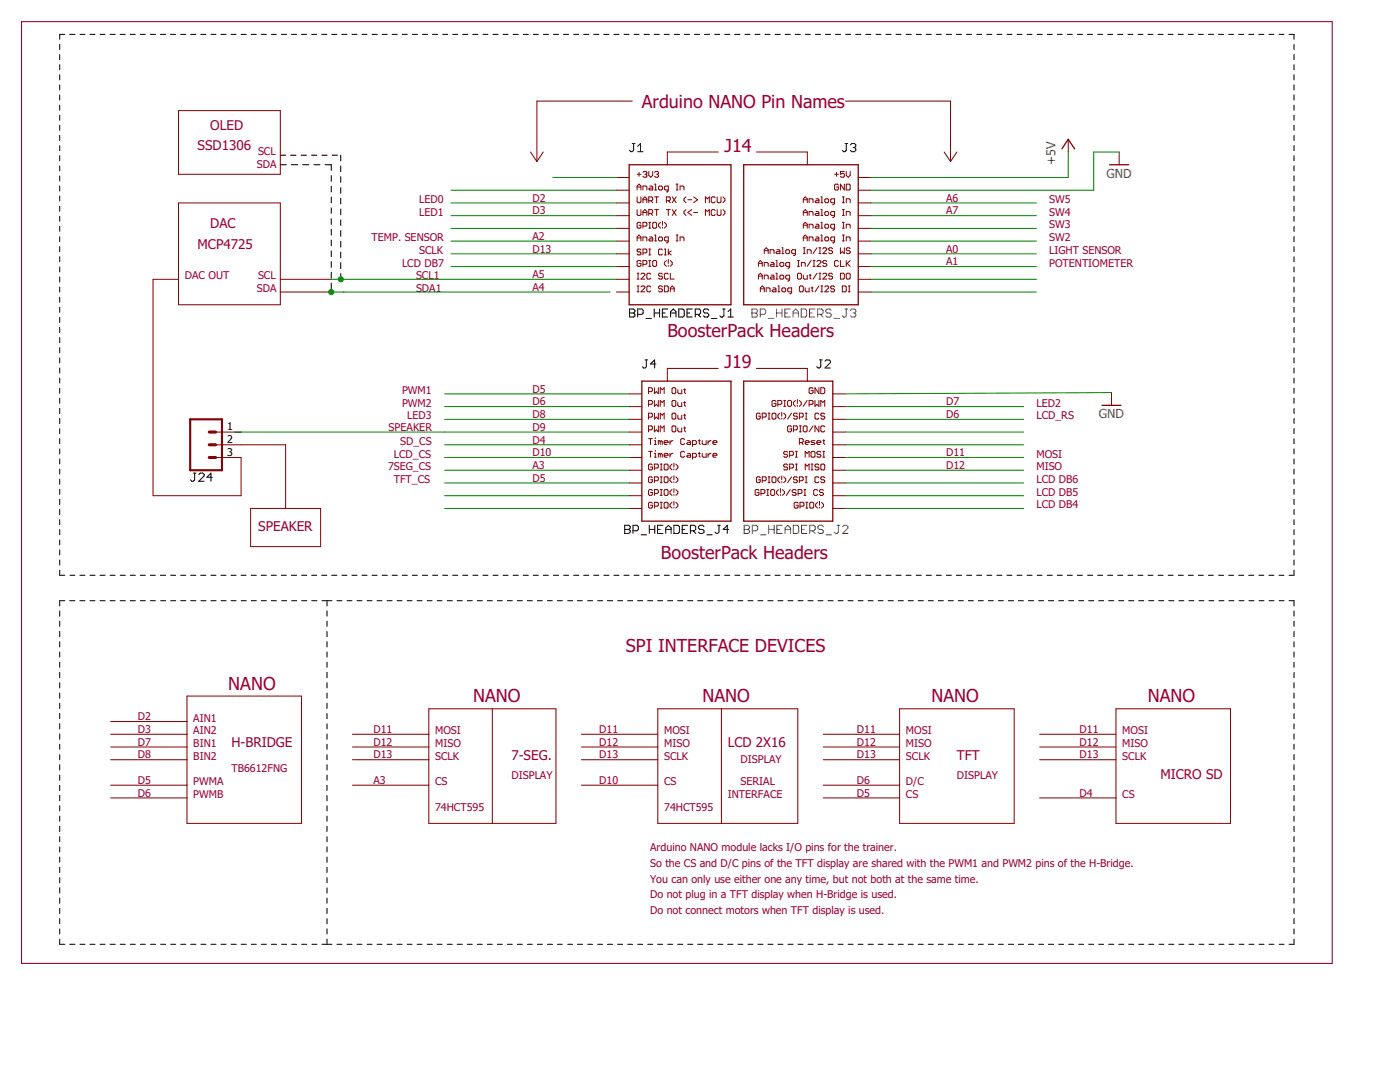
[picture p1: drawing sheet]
<svg xmlns="http://www.w3.org/2000/svg" width="279mm" height="216mm" viewBox="0 0 279 216" stroke-linecap="round" stroke-linejoin="round" font-family="sans-serif">
<path d="M4.3 4.3h261.6v187.9h-261.6z" fill="none" stroke="#903" stroke-width=".21"/>
<g fill="none" stroke="#505050" stroke-width=".2">
<path d="M150.1 61.7h.8l.3 .2v.3l-.3 .3 .3 .2v.3l-.3 .3h-.8zM150.1 62.5h.8M151.7 62.7h.8l.3-.2v-.6l-.3-.2h-.8v1.6M153.4 63.5h1M155 62.5h1.1M155 61.7v1.6M156.1 61.7v1.6M156.6 62.5h.6M157.7 61.7h-1.1v1.6h1.1M158.3 62.5h1M158.3 63.3v-1.1l.5-.5 .5 .5v1.1M159.9 61.7h.8l.3 .2v1.1l-.3 .3h-.8z"/>
<path d="M161.5 62.5h.6M162.6 61.7h-1.1v1.6h1.1M163.2 62.7h.8l.3-.2v-.6l-.3-.2h-.8v1.6M163.7 62.7l.6 .6M165.9 61.9l-.3-.2h-.5l-.3 .2v.3l.3 .3h.5l.3 .2v.3l-.3 .3h-.5l-.3-.3M166.5 63.5h1M168.6 61.7h.6M168.9 61.7v1.3l-.3 .3h-.2l-.3-.3M169.7 61.9l.3-.2h.5l.3 .2v.3l-.3 .3M170.3 62.5h.2M170.5 62.5l.3 .2v.3l-.3 .3h-.5l-.3-.3M148.5 104.8h.8l.3 .3v.3l-.3 .2 .3 .3v.3l-.3 .2h-.8z"/>
<path d="M148.5 105.6h.8M150.1 105.9h.8l.3-.3v-.5l-.3-.3h-.8v1.6M151.8 106.7h1.1M153.4 105.6h1.1M153.4 104.8v1.6M154.5 104.8v1.6M155 105.6h.6M156.1 104.8h-1.1v1.6h1.1M156.7 105.6h1.1M156.7 106.4v-1l.5-.6 .6 .6v1M158.3 104.8h.8l.3 .3v1.1l-.3 .2h-.8zM160 105.6h.5"/>
<path d="M161 104.8h-1v1.6h1M161.6 105.9h.8l.3-.3v-.5l-.3-.3h-.8v1.6M162.1 105.9l.6 .5M164.3 105.1l-.3-.3h-.5l-.3 .3v.3l.3 .2h.5l.3 .3v.3l-.3 .2h-.5l-.3-.2M164.9 106.7h1M167 104.8h.6M167.3 104.8v1.4l-.3 .2h-.2l-.3-.2M168.1 105.1l.3-.3h.6l.2 .3v.3l-1.1 1h1.1"/>
</g>
<g fill="none" stroke="#000" stroke-width=".2">
<path d="M11.9 8.9v1M11.9 10.9v1M11.9 12.9v1M11.9 14.9v1M11.9 16.9v1M11.9 18.9v1.1M12.9 6.9h-1v1M13.9 6.9h1M15.9 6.9h1.1M17.9 6.9h1.1M20 6.9h1M22 6.9h1"/>
<path d="M24 6.9h1M26 6.9h1M28 6.9h1M30 6.9h1M32 6.9h1M34 6.9h1.1M36 6.9h1.1M38.1 6.9h1M40.1 6.9h1M42.1 6.9h1M44.1 6.9h1M46.1 6.9h1"/>
<path d="M48.1 6.9h1M50.1 6.9h1M52.1 6.9h1M54.1 6.9h1.1M56.2 6.9h1M58.2 6.9h1M60.2 6.9h1M62.2 6.9h1M64.2 6.9h1M66.2 6.9h1M68.2 6.9h1M70.2 6.9h1"/>
<path d="M72.2 6.9h1.1M74.3 6.9h1M76.3 6.9h1M78.3 6.9h1M80.3 6.9h1M82.3 6.9h1M84.3 6.9h1M86.3 6.9h1M88.3 6.9h1M90.3 6.9h1.1M92.4 6.9h1M94.4 6.9h1"/>
<path d="M96.4 6.9h1M98.4 6.9h1M100.4 6.9h1M102.4 6.9h1M104.4 6.9h1M106.4 6.9h1M108.4 6.9h1.1M110.4 6.9h1.1M112.5 6.9h1M114.5 6.9h1M116.5 6.9h1M118.5 6.9h1"/>
<path d="M120.5 6.9h1M122.5 6.9h1M124.5 6.9h1M126.5 6.9h1.1M128.5 6.9h1.1M130.6 6.9h1M132.6 6.9h1M134.6 6.9h1M136.6 6.9h1M138.6 6.9h1M140.6 6.9h1M142.6 6.9h1"/>
<path d="M144.6 6.9h1M146.6 6.9h1.1M148.7 6.9h1M150.7 6.9h1M152.7 6.9h1M154.7 6.9h1M156.7 6.9h1M158.7 6.9h1M160.7 6.9h1M162.7 6.9h1M164.7 6.9h1.1M166.8 6.9h1"/>
<path d="M168.8 6.9h1M170.8 6.9h1M172.8 6.9h1M174.8 6.9h1M176.8 6.9h1M178.8 6.9h1M180.8 6.9h1M182.8 6.9h1.1M184.8 6.9h1.1M186.9 6.9h1M188.9 6.9h1M190.9 6.9h1"/>
<path d="M192.9 6.9h1M194.9 6.9h1M196.9 6.9h1M198.9 6.9h1M201 6.9h1M203 6.9h1M205 6.9h1M207 6.9h1M209 6.9h1M211 6.9h1M213 6.9h1M215 6.9h1"/>
<path d="M217 6.9h1M219.1 6.9h.9M221.1 6.9h1M223.1 6.9h1M225.1 6.9h1M227.1 6.9h1M229.1 6.9h1M231.1 6.9h1M233.1 6.9h1M235.1 6.9h1M237.2 6.9h.9M239.2 6.9h1"/>
<path d="M241.2 6.9h1M243.2 6.9h1M245.2 6.9h1M247.2 6.9h1M249.2 6.9h1M251.2 6.9h1M253.2 6.9h1M255.2 6.9h1M257.3 6.9h1v1M258.3 8.9v1M258.3 10.9v1M258.3 12.9v1"/>
<path d="M258.3 14.9v1M258.3 16.9v1M258.3 18.9v1.1M11.9 21v1M11.9 23v1M11.9 25v1M11.9 27v1M11.9 29v1.1M11.9 31.1v1M11.9 33.1v1M11.9 35.1v1M11.9 37.1v1"/>
<path d="M11.9 39.1v1M55.9 31h1.1M55.9 32.9h1.3M58 31h1.1M58.2 32.9h1.2M60.1 31h1.1M60.4 32.9h1.2M62.1 31h1.1M62.6 32.9h1.3M64.2 31h1.1M64.9 32.9h1.2v1.1M66.1 35v1.2"/>
<path d="M66.1 37.2v1.1M66.1 39.3v1.2M66.3 31h1.1M68 31v1.1M68 33.1v1.2M68 35.3v1.1M68 37.4v1.2M68 39.6v1.1M126.2 28.6h.5M126.4 28.6v1.4l-.2 .3h-.3l-.3-.3M127.3 30.3h1.1M127.3 29.2l.5-.6v1.7"/>
<path d="M168.6 28.6h.6M168.9 28.6v1.4l-.3 .3h-.2l-.3-.3M169.7 28.9l.3-.3h.5l.3 .3v.3l-.3 .2M170.3 29.4h.2M170.5 29.4l.3 .3v.3l-.3 .3h-.5l-.3-.3M258.3 21v1M258.3 23v1M258.3 25v1M258.3 27v1M258.3 29v1.1M258.3 31.1v1M258.3 33.1v1"/>
<path d="M258.3 35.1v1M258.3 37.1v1M258.3 39.1v1M11.9 41.1v1.1M11.9 43.2v1M11.9 45.2v1M11.9 47.2v1M11.9 49.2v1M11.9 51.2v1M11.9 53.3v1M11.9 55.3v1M11.9 57.3v1"/>
<path d="M11.9 59.3v1M66.1 41.5v1.1M66.1 43.6v1.2M66.1 45.8v1.1M66.1 47.9v1.1M66.1 50.1v1.1M66.1 52.2v1.1M66.1 54.3v1.2M66.1 56.5v1.1M68 41.7v1.2M68 43.9v1.1M68 46v1.1"/>
<path d="M68 48.2v1.1M68 50.3v1.1M68 52.4v1.2M68 54.6v1.1M258.3 41.1v1.1M258.3 43.2v1M258.3 45.2v1M258.3 47.2v1M258.3 49.2v1M258.3 51.2v1M258.3 53.3v1M258.3 55.3v1"/>
<path d="M258.3 57.3v1M258.3 59.3v1M11.9 61.3v1M11.9 63.3v1M11.9 65.3v1.1M11.9 67.4v1M11.9 69.4v1M11.9 71.4v1M11.9 73.4v1M11.9 75.4v1.1M11.9 77.4v1.1M11.9 79.5v1"/>
<path d="M125.6 61.7h.8l.3 .2v.3l-.3 .3 .3 .2v.3l-.3 .3h-.8zM125.6 62.5h.8M127.3 62.7h.8l.3-.2v-.6l-.3-.2h-.8v1.6M128.7 71.8h.6M128.9 63.5h1.1M129 71.8v1.4l-.3 .2h-.2l-.3-.2M130.6 62.5h1M130.6 61.7v1.6M130.9 72.6h-1.1l.8-.8v1.6M131.6 61.7v1.6M132.2 62.5h.5M133.3 61.7h-1.1v1.6h1.1"/>
<path d="M133.8 62.5h1.1M133.8 63.3v-1.1l.6-.5 .5 .5v1.1M135.5 61.7h.8l.2 .2v1.1l-.2 .3h-.8zM137.1 62.5h.5M138.2 61.7h-1.1v1.6h1.1M138.7 62.7h.9l.2-.2v-.6l-.2-.2h-.9v1.6M139.3 62.7l.5 .6M141.5 61.9l-.3-.2h-.5l-.3 .2v.3l.3 .3h.5l.3 .2v.3l-.3 .3h-.5l-.3-.3M142 63.5h1.1M144.2 61.7h.5M144.5 61.7v1.3l-.3 .3h-.3l-.2-.3M145.3 63.3h1.1"/>
<path d="M145.3 62.2l.5-.5v1.6M163.6 71.8h.5M163.8 71.8v1.4l-.2 .2h-.3l-.3-.2M164.6 72.1l.3-.3h.6l.2 .3v.2l-1.1 1.1h1.1M258.3 61.3v1M258.3 63.3v1M258.3 65.3v1.1M258.3 67.4v1M258.3 69.4v1M258.3 71.4v1M258.3 73.4v1M258.3 75.4v1.1"/>
<path d="M258.3 77.4v1.1M258.3 79.5v1M11.9 81.5v1M11.9 83.5v1M11.9 85.5v1M11.9 87.5v1.1M11.9 89.6v1M11.9 91.6v1M11.9 93.6v1M11.9 95.6v1M11.9 97.6v1M11.9 99.6v1.1"/>
<path d="M38.6 94.4h.5M38.8 94.4v1.4l-.2 .2h-.3l-.3-.2M39.7 94.7l.2-.3h.6l.2 .3v.3l-1 1h1M42.4 95.2h-1.1l.8-.8v1.6M258.3 81.5v1M258.3 83.5v1M258.3 85.5v1M258.3 87.5v1.1M258.3 89.6v1M258.3 91.6v1M258.3 93.6v1M258.3 95.6v1"/>
<path d="M258.3 97.6v1M258.3 99.6v1.1M11.9 101.7v1M11.9 103.7v1M11.9 105.7v1M11.9 107.7v1M11.9 109.7v1M11.9 111.7v1.1M11.9 113.8v1h1M12.9 119.9h-1v1M13.9 114.8h1M13.9 119.9h1"/>
<path d="M15.9 114.8h1.1M15.9 119.9h1.1M17.9 114.8h1.1M17.9 119.9h1.1M20 114.8h1M20 119.9h1M22 114.8h1M22 119.9h1M24 114.8h1M24 119.9h1M26 114.8h1M26 119.9h1"/>
<path d="M28 114.8h1M28 119.9h1M30 114.8h1M30 119.9h1M32 114.8h1M32 119.9h1M34 114.8h1.1M34.1 119.9h1M36 114.8h1.1M36.1 119.9h1M38.1 114.8h1M38.1 119.9h1"/>
<path d="M40.1 114.8h1M40.1 119.9h1M42.1 114.8h1M42.1 119.9h1M44.1 114.8h1M44.1 119.9h1M46.1 114.8h1M46.1 119.9h1M48.1 114.8h1M48.1 119.9h1M50.1 114.8h1M50.1 119.9h1.1"/>
<path d="M52.1 114.8h1M52.2 119.9h1M54.1 114.8h1.1M54.2 119.9h1M56.2 114.8h1M56.2 119.9h1M58.2 114.8h1M58.2 119.9h1M60.2 114.8h1M60.2 119.9h1M62.2 114.8h1M62.2 119.9h1"/>
<path d="M64.2 114.8h1M64.2 119.9h2.1M65.3 119.9v1M66.2 114.8h1M67.2 119.9h1M68.2 114.8h1M69.3 119.9h1M70.2 114.8h1M71.2 119.9h1M72.2 114.8h1.1M73.3 119.9h1M74.3 114.8h1"/>
<path d="M75.2 119.9h1M76.3 114.8h1M77.3 119.9h1M78.3 114.8h1M79.2 119.9h1M80.3 114.8h1M81.3 119.9h1M82.3 114.8h1M83.2 119.9h1M84.3 114.8h1M85.3 119.9h1M86.3 114.8h1"/>
<path d="M87.2 119.9h1M88.3 114.8h1M89.3 119.9h1M90.3 114.8h1.1M91.2 119.9h1M92.4 114.8h1M93.3 119.9h1M94.4 114.8h1M95.2 119.9h1M96.4 114.8h1M97.3 119.9h1M98.4 114.8h1"/>
<path d="M99.3 119.9h.9M100.4 114.8h1M101.3 119.9h1M102.4 114.8h1M103.3 119.9h.9M104.4 114.8h1M105.3 119.9h1M106.4 114.8h1M107.3 119.9h.9M108.4 114.8h1.1M109.3 119.9h1M110.4 114.8h1.1"/>
<path d="M111.3 119.9h.9M112.5 114.8h1M113.3 119.9h1M114.5 114.8h1M115.3 119.9h.9M116.5 114.8h1M117.3 119.9h1M118.5 114.8h1M119.3 119.9h.9M120.5 114.8h1M121.2 119.9h1.1M122.5 114.8h1"/>
<path d="M123.3 119.9h.9M124.5 114.8h1M124.7 104.8h.8l.3 .3v.3l-.3 .2 .3 .3v.3l-.3 .2h-.8zM124.7 105.6h.8M125.2 119.9h1.1M126.3 105.9h.8l.3-.3v-.5l-.3-.3h-.8v1.6M126.5 114.8h1.1M127.3 119.9h.9M128 106.7h1M128.5 114.8h1.1M129.2 119.9h1.1M129.6 105.6h1.1"/>
<path d="M129.6 104.8v1.6M130.6 114.8h1M130.7 104.8v1.6M131.2 105.6h.6M131.3 119.9h.9M132.3 104.8h-1.1v1.6h1.1M132.6 114.8h1M132.9 105.6h1M132.9 106.4v-1l.5-.6 .5 .6v1M133.2 119.9h1.1M134.5 104.8h.8l.3 .3v1.1l-.3 .2h-.8zM134.6 114.8h1"/>
<path d="M135.3 119.9h.9M136.1 105.6h.6M136.6 114.8h1M137.2 104.8h-1.1v1.6h1.1M137.2 119.9h1.1M137.8 105.9h.8l.3-.3v-.5l-.3-.3h-.8v1.6M138.3 105.9l.6 .5M138.6 114.8h1M139.3 119.9h1M140.5 105.1l-.3-.3h-.5l-.3 .3v.3l.3 .2h.5l.3 .3v.3l-.3 .2h-.5l-.3-.2M140.6 114.8h1M141.1 106.7h1"/>
<path d="M141.2 119.9h1.1M142.6 114.8h1M143.2 104.8h.6M143.3 119.9h1M143.5 104.8v1.4l-.3 .2h-.2l-.3-.2M144.6 114.8h1M145.2 119.9h1.1M145.4 105.6h-1.1l.8-.8v1.6M146.6 114.8h1.1M147.3 119.9h1M148.7 114.8h1M149.2 119.9h1.1"/>
<path d="M150.7 114.8h1M151.3 119.9h1M152.7 114.8h1M153.2 119.9h1.1M154.7 114.8h1M155.3 119.9h1M156.7 114.8h1M157.2 119.9h1.1M158.7 114.8h1M159.3 119.9h1M160.7 114.8h1M161.2 119.9h1.1"/>
<path d="M162.7 114.8h1M163.3 119.9h1M164.7 114.8h1.1M165.2 119.9h1.1M166.8 114.8h1M167.3 119.9h1M168.8 114.8h1M169.2 119.9h1.1M170.8 114.8h1M171.3 119.9h1M172.8 114.8h1M173.2 119.9h1.1"/>
<path d="M174.8 114.8h1M175.3 119.9h1M176.8 114.8h1M177.2 119.9h1.1M178.8 114.8h1M179.3 119.9h1M180.8 114.8h1M181.3 119.9h1M182.8 114.8h1.1M183.3 119.9h1M184.8 114.8h1.1M185.3 119.9h1"/>
<path d="M186.9 114.8h1M187.3 119.9h1M188.9 114.8h1M189.3 119.9h1M190.9 114.8h1M191.3 119.9h1M192.9 114.8h1M193.3 119.9h1M194.9 114.8h1M195.3 119.9h1M196.9 114.8h1M197.3 119.9h1"/>
<path d="M198.9 114.8h1M199.3 119.9h1M201 114.8h1M201.3 119.9h1M203 114.8h1M203.3 119.9h1M205 114.8h1M205.3 119.9h1M207 114.8h1M207.3 119.9h1M209 114.8h1M209.3 119.9h1"/>
<path d="M211 114.8h1M211.3 119.9h1M213 114.8h1M213.3 119.9h1M215 114.8h1M215.3 119.9h1M217 114.8h1M217.3 119.9h1M219.1 114.8h.9M219.3 119.9h1M221.1 114.8h1M221.3 119.9h1"/>
<path d="M223.1 114.8h1M223.3 119.9h1M225.1 114.8h1M225.3 119.9h1M227.1 114.8h1M227.3 119.9h1M229.1 114.8h1M229.3 119.9h1M231.1 114.8h1M231.3 119.9h1M233.1 114.8h1M233.3 119.9h1"/>
<path d="M235.1 114.8h1M235.3 119.9h1M237.2 114.8h.9M237.3 119.9h1M239.2 114.8h1M239.3 119.9h1M241.2 114.8h1M241.3 119.9h1M243.2 114.8h1M243.3 119.9h1M245.2 114.8h1M245.3 119.9h1"/>
<path d="M247.2 114.8h1M247.3 119.9h1M249.2 114.8h1M249.3 119.9h1M251.2 114.8h1M251.3 119.9h1M253.2 114.8h1M253.3 119.9h1M255.2 114.8h1M255.3 119.9h1M257.3 119.9h1v1M258.3 101.7v1"/>
<path d="M258.3 103.7v1M258.3 105.7v1M258.3 107.7v1M258.3 109.7v1M258.3 111.7v1.1M258.3 113.8v1h-1M11.9 121.9v1.1M11.9 124v1M11.9 126v1M11.9 128v1.1M11.9 130.1v1M11.9 132.1v1.1"/>
<path d="M11.9 134.2v1M11.9 136.2v1.1M11.9 138.3v1M65.3 121.9v1.1M65.3 124v1M65.3 126v1M65.3 128v1.1M65.3 130.1v1M65.3 132.1v1.1M65.3 134.2v1M65.3 136.2v1.1M65.3 138.3v1"/>
<path d="M258.3 121.9v1.1M258.3 124v1M258.3 126v1M258.3 128v1.1M258.3 130.1v1M258.3 132.1v1.1M258.3 134.2v1M258.3 136.2v1.1M258.3 138.3v1M11.9 140.3v1.1M11.9 142.4v1M11.9 144.4v1.1"/>
<path d="M11.9 146.5v1M11.9 148.5v1M11.9 150.6v1M11.9 152.6v1M11.9 154.6v1.1M11.9 156.7v1M11.9 158.7v1.1M65.3 140.3v1.1M65.3 142.4v1M65.3 144.4v1.1M65.3 146.5v1M65.3 148.5v1"/>
<path d="M65.3 150.6v1M65.3 152.6v1M65.3 154.6v1.1M65.3 156.7v1M65.3 158.7v1.1M258.3 140.3v1.1M258.3 142.4v1M258.3 144.4v1.1M258.3 146.5v1M258.3 148.5v1M258.3 150.6v1M258.3 152.6v1"/>
<path d="M258.3 154.6v1.1M258.3 156.7v1M258.3 158.7v1.1M11.9 160.8v1M11.9 162.8v1.1M11.9 164.9v1M11.9 166.9v1.1M11.9 169v1M11.9 171v1.1M11.9 173.1v1M11.9 175.1v1M11.9 177.1v1.1"/>
<path d="M11.9 179.2v1M65.3 160.8v1M65.3 162.8v1.1M65.3 164.9v1M65.3 166.9v1.1M65.3 169v1M65.3 171v1.1M65.3 173.1v1M65.3 175.1v1M65.3 177.1v1.1M65.3 179.2v1M258.3 160.8v1"/>
<path d="M258.3 162.8v1.1M258.3 164.9v1M258.3 166.9v1.1M258.3 169v1M258.3 171v1.1M258.3 173.1v1M258.3 175.1v1M258.3 177.1v1.1M258.3 179.2v1M11.9 181.3v1M11.9 183.3v1M11.9 185.3v1.1"/>
<path d="M11.9 187.4v1h1M13.9 188.4h1M15.9 188.4h1.1M17.9 188.4h1.1M20 188.4h1M22 188.4h1M24 188.4h1M26 188.4h1M28 188.4h1M30 188.4h1M32 188.4h1M34.1 188.4h1"/>
<path d="M36.1 188.4h1M38.1 188.4h1M40.1 188.4h1M42.1 188.4h1M44.1 188.4h1M46.1 188.4h1M48.1 188.4h1M50.1 188.4h1.1M52.2 188.4h1M54.2 188.4h1M56.2 188.4h1M58.2 188.4h1"/>
<path d="M60.2 188.4h1M62.2 188.4h1M64.2 188.4h2.1M65.3 181.3v1M65.3 183.3v1M65.3 185.3v1.1M65.3 187.4v1M67.2 188.4h1M69.3 188.4h1M71.2 188.4h1M73.3 188.4h1M75.2 188.4h1"/>
<path d="M77.3 188.4h1M79.2 188.4h1M81.3 188.4h1M83.2 188.4h1M85.3 188.4h1M87.2 188.4h1M89.3 188.4h1M91.2 188.4h1M93.3 188.4h1M95.2 188.4h1M97.3 188.4h1M99.3 188.4h.9"/>
<path d="M101.3 188.4h1M103.3 188.4h.9M105.3 188.4h1M107.3 188.4h.9M109.3 188.4h1M111.3 188.4h.9M113.3 188.4h1M115.3 188.4h.9M117.3 188.4h1M119.3 188.4h.9M121.2 188.4h1.1M123.3 188.4h.9"/>
<path d="M125.2 188.4h1.1M127.3 188.4h.9M129.2 188.4h1.1M131.3 188.4h.9M133.2 188.4h1.1M135.3 188.4h.9M137.2 188.4h1.1M139.3 188.4h1M141.2 188.4h1.1M143.3 188.4h1M145.2 188.4h1.1M147.3 188.4h1"/>
<path d="M149.2 188.4h1.1M151.3 188.4h1M153.2 188.4h1.1M155.3 188.4h1M157.2 188.4h1.1M159.3 188.4h1M161.2 188.4h1.1M163.3 188.4h1M165.2 188.4h1.1M167.3 188.4h1M169.2 188.4h1.1M171.3 188.4h1"/>
<path d="M173.2 188.4h1.1M175.3 188.4h1M177.2 188.4h1.1M179.3 188.4h1M181.3 188.4h1M183.3 188.4h1M185.3 188.4h1M187.3 188.4h1M189.3 188.4h1M191.3 188.4h1M193.3 188.4h1M195.3 188.4h1"/>
<path d="M197.3 188.4h1M199.3 188.4h1M201.3 188.4h1M203.3 188.4h1M205.3 188.4h1M207.3 188.4h1M209.3 188.4h1M211.3 188.4h1M213.3 188.4h1M215.3 188.4h1M217.3 188.4h1M219.3 188.4h1"/>
<path d="M221.3 188.4h1M223.3 188.4h1M225.3 188.4h1M227.3 188.4h1M229.3 188.4h1M231.3 188.4h1M233.3 188.4h1M235.3 188.4h1M237.3 188.4h1M239.3 188.4h1M241.3 188.4h1M243.3 188.4h1"/>
<path d="M245.3 188.4h1M247.3 188.4h1M249.3 188.4h1M251.3 188.4h1M253.3 188.4h1M255.3 188.4h1M258.3 181.3v1M258.3 183.3v1M258.3 185.3v1.1M258.3 187.4v1h-1"/>
</g>
<g fill="none" stroke="#800000" stroke-width=".2">
<path d="M35.6 22.1h20.3v12.7h-20.3zM105.9 30.3l1.2 1.9M108.4 30.3l-1.3 1.9M123 35.4h2.6M123 38h2.6M126.2 20.2h-19.1v12M127.1 34.8h.8M127.1 37.9v-.8l.4-.4 .4 .4v.8M127.1 39.3v1l.2 .1h.4l.2-.1v-1M127.1 37.3h.8M127.5 34.4v.8M128.3 34.4l.2-.2h.4l.2 .2-.2 .4"/>
<path d="M128.3 37.9v-.8h.6l.2 .2v.6M128.3 39.9h.8M128.7 34.8h.2M128.9 34.8l.2 .2-.2 .4h-.4l-.2-.2M129.5 34.2v.8l.4 .4 .4-.4v-.8M129.7 37.1h.4l.2 .2v.6h-.6l-.2-.2 .2-.2h.6M130.6 34.4l.3-.2h.3l.2 .2-.2 .4M130.6 37.9h.4M130.6 36.7h.3v1.2M130.6 39.3h.8M131 34.8h.2M131 39.3v1.1"/>
<path d="M131.2 34.8l.2 .2-.2 .4h-.3l-.3-.2M131.6 37.1h.4l.2 .2v.4l-.2 .2h-.4l-.2-.2v-.4zM133.4 37.9h-.6l-.2-.2v-.4l.2-.2h.6v1l-.4 .2M134.2 39.3l.7 1.1M134.9 37.9h.4M134.9 36.7h.4M134.9 39.3l-.7 1.1M135.1 36.7v1.2M135.7 37.9v-.8h.6l.2 .2v.6M136.9 39.3l-.4 .4v.3l.4 .4M137.3 39.9h.7M138.5 39.3l.7 .6-.7 .5"/>
<path d="M142.7 39.5l-.2-.2h-.3l-.3 .2v.8l.3 .1h.3l.2-.1M143.1 39.3v1l.2 .1h.4l.2-.1v-1M143.3 30.3h-10.1v2.6M144.3 39.3l.4 .4v.3l-.4 .4M151 30.3h10.1v2.6M160.3 39.9h.8M162.9 39.7h.3l.2 .2v.5h-.5l-.2-.1 .2-.3h.5M163.8 39.3h.2v1.1M164.6 39.9l.2-.2h.4l.2 .2v.4l-.2 .1h-.4l-.2-.1zM166.6 34.8h.7M166.9 34.4v.8M167.3 36.9l-.2-.2h-.3l-.2 .2v.8l.2 .2h.3l.2-.2v-.4h-.4"/>
<path d="M168.1 39.3h.4M168.3 39.3v1.1M168.5 34.2h-.8v.6l.4-.2 .4 .2v.4l-.2 .2h-.4l-.2-.2M168.5 36.7v1.2l-.8-1.2v1.2M168.7 20.2h21v12M168.9 36.7h.6l.2 .2v.8l-.2 .2h-.6zM168.9 34.2v.8l.4 .4 .4-.4v-.8M171.3 35.4h2.5M171.3 38h2.5M188.4 30.3l1.3 1.9M191 30.3l-1.3 1.9M213.2 27.8v2.5"/>
<path d="M223.4 30.3v2.6M35.6 40.5h20.3v20.3h-20.3zM35.6 55.7h-5.1v43.2M55.9 58.3h10.2M55.9 55.7h10.2M123 40.5h2.6M123 58.3h2.6M123 55.7h2.6M123 43h2.6M123 45.6h2.6M123 48.1h2.6M123 50.7h2.6"/>
<path d="M123 53.2h2.6M127.1 41.8v1l.2 .2h.4l.2-.2v-1M127.1 48.1v-.8l.4-.4 .4 .4v.8M127.1 47.5h.8M127.1 55.7h.4M127.1 54.5h.4M127.1 58.2h.4M127.1 57.1h.4M127.3 54.5v1.2M127.3 57.1v1.1M127.9 44.6l-.2-.2h-.4l-.2 .2v.7l.2 .2h.4l.2-.2v-.4h-.4M127.9 49.9l-.2-.2h-.4l-.2 .2 .2 .4h.4l.2 .2-.2 .4h-.4l-.2-.2"/>
<path d="M127.9 52.2l-.2-.2h-.4l-.2 .2v.8l.2 .1h.4l.2-.1v-.4h-.4M127.9 54.7l.2-.2h.4l.2 .2v.2l-.8 .8h.8M127.9 57.3l.2-.2h.4l.2 .2v.1l-.8 .8h.8M128.3 40.4v-.7l.4-.4 .4 .4v.7M128.3 43v-.8l.4-.4 .4 .4v.8M128.3 45.1h.6l.2-.2v-.3l-.2-.2h-.6v1.1M128.3 48.1v-.8h.6l.2 .2v.6M128.3 50.5h.6l.2-.2v-.4l-.2-.2h-.6v1.2M128.3 52.7h.6l.2-.1v-.4l-.2-.2h-.6v1.1M128.3 42.4h.8M129.5 45.5h.4M129.5 40h.6l.2-.1v-.4l-.2-.2h-.6v1.1"/>
<path d="M129.5 42.6h.6l.2-.2v-.4l-.2-.2h-.6v1.2M129.5 44.4h.4M129.5 49.7h.4M129.5 50.9h.4M129.5 52h.4M129.5 53.1h.4M129.7 47.3h.4l.2 .2v.6h-.6l-.2-.2 .2-.2h.6M129.7 44.4v1.1M129.7 49.7v1.2M129.7 52v1.1M129.9 54.7l-.2-.2h-.4l-.2 .2v.8l.2 .2h.4l.2-.2M129.9 57.3l-.2-.2h-.4l-.2 .2v.7l.2 .2h.4l.2-.2"/>
<path d="M129.9 40l.4 .4M129.9 42.6l.4 .4M130.3 44.6l.2-.2h.4l.1 .2v.7l-.1 .2h-.4l-.2-.2zM130.3 52.2l.2-.2h.4l.1 .2v.8l-.1 .1h-.4l-.2-.1zM130.6 46.9h.3v1.2M130.6 41.8h.8M130.6 48.1h.4M131 41.8v1.2M131.6 47.3h.4l.2 .2v.4l-.2 .2h-.4l-.2-.2v-.4zM131.8 44.4l-.4 .3v.4l.4 .4M132.2 49.9l-.2-.2h-.4l-.2 .2v.8l.2 .2h.4l.2-.2M132.2 54.7l-.2-.2h-.4l-.2 .4 .2 .2h.4l.2 .4-.2 .2h-.4l-.2-.2"/>
<path d="M132.2 57.3l-.2-.2h-.4l-.2 .3 .2 .2h.4l.2 .4-.2 .2h-.4l-.2-.2M132.2 44.2v.7M132.2 45.3v.2M132.6 57.1h.6l.2 .2v.7l-.2 .2h-.6zM132.6 44.4l.4 .3v.4l-.4 .4M132.6 49.7h.2v1.2M132.6 50.9h.4M133 52l-.4 .4v.3l.4 .4M133 40h.6l.2-.1v-.4l-.2-.2h-.6v1.1M133 41.8h.8M133.4 41.8v1.2M133.4 48.1h-.6l-.2-.2v-.4l.2-.2h.6v1l-.4 .2"/>
<path d="M133.4 49.7v1.2M133.4 51.8v.8M133.4 53v.1M133.4 54.7l-.2-.2h-.4l-.2 .2v.8l.2 .2h.4l.2-.2M133.4 40l.4 .4M133.8 54.5v1.2h.8M133.8 58.2v-.8l.4-.3 .4 .3v.8M133.8 52l.4 .4v.3l-.4 .4M133.8 57.6h.8M134 50.1l-.6 .4 .6 .4M134.2 41.8l.7 1.2M134.9 41.8l-.7 1.2"/>
<path d="M134.9 48.1h.4M134.9 46.9h.4M135.1 46.9v1.2M135.7 48.1v-.8h.6l.2 .2v.6M136.9 41.8l-.4 .4v.4l.4 .4M138 41.8l-.7 .6 .7 .6M138.5 42.4h.7M140.8 40.4v-1.1l.4 .4 .4-.4v1.1M140.8 43v-1.2l.4 .4 .4-.4v1.2M142.7 42l-.2-.2h-.3l-.3 .2v.8l.3 .2h.3l.2-.2M143.1 41.8v1l.2 .2h.4l.2-.2v-1M144.3 41.8l.4 .4v.4l-.4 .4"/>
<path d="M151.4 52.6h.7M151.4 55.1h.7M151.4 53.1v-.7l.3-.4 .4 .4v.7M151.4 55.7v-.8l.3-.4 .4 .4v.8M151.7 57.6h.8M151.7 58.2v-.8l.4-.3 .4 .3v.8M152.5 50.6v-.8l.4-.4 .4 .4v.8M152.5 53.1v-.7h.6l.2 .2v.5M152.5 55.7v-.8h.6l.2 .2v.6M152.5 50h.8M152.9 58.2v-.8h.6l.2 .2v.6M153.7 50.6v-.8h.6l.2 .2v.6"/>
<path d="M153.9 52.4h.4l.2 .2v.5h-.6l-.2-.1 .2-.3h.6M153.9 54.9h.4l.2 .2v.6h-.6l-.2-.2 .2-.2h.6M154.3 57.4h.4l.2 .2v.6h-.6l-.2-.2 .2-.2h.6M154.9 52h.1v1.1M154.9 53.1h.4M154.9 55.7h.4M154.9 54.5h.1v1.2M155 49.8h.4l.2 .2v.6h-.6l-.1-.2 .1-.2h.6M155.3 58.2h.3M155.3 57.1h.1v1.1M155.6 52.6l.2-.2h.4l.2 .2v.4l-.2 .1h-.4l-.2-.1zM155.6 55.1l.2-.2h.4l.2 .2v.4l-.2 .2h-.4l-.2-.2z"/>
<path d="M156 57.6l.2-.2h.4l.2 .2v.4l-.2 .2h-.4l-.2-.2zM156 50.6h.4M156 49.4h.2v1.2M156.8 50l.2-.2h.4l.2 .2v.4l-.2 .2h-.4l-.2-.2zM157.6 53.1h-.6l-.2-.1v-.4l.2-.2h.6v.9l-.4 .2M157.6 55.7h-.6l-.2-.2v-.4l.2-.2h.6v1l-.4 .2M158 58.2h-.6l-.2-.2v-.4l.2-.2h.6v1l-.4 .2M158.7 50.6h-.5l-.2-.2v-.4l.2-.2h.5v1l-.3 .2M159.2 52h.3M159.2 53.1h.3M159.2 54.7l.1-.2h.4l.2 .2v.8l-.2 .2h-.4l-.1-.2zM159.3 52v1.1"/>
<path d="M159.5 57.3l.2-.2h.4l.2 .2v.7l-.2 .2h-.4l-.2-.2zM159.9 53.1v-.7h.6l.2 .2v.5M160.3 40.4v-.7l.4-.4 .4 .4v.7M160.3 43v-.8l.4-.4 .4 .4v.8M160.3 45.5v-.8l.4-.3 .4 .3v.8M160.3 48.1v-.8l.4-.4 .4 .4v.8M160.3 54.9v.6l.2 .2h.6v-.8M160.3 42.4h.8M160.3 44.9h.8M160.3 47.5h.8M160.3 50.6h.4M160.3 49.4h.4"/>
<path d="M160.5 49.4v1.2M160.7 57.4v.6l.2 .2h.6v-.8M161.1 50.6v-.8h.6l.2 .2v.6M161.5 48.1v-.8h.6l.2 .2v.6M161.5 40.4v-.7h.6l.2 .2v.5M161.5 43v-.8h.6l.2 .2v.6M161.5 45.5v-.8h.6l.2 .2v.6M161.5 54.9h.4M161.7 54.7v.8l.2 .2M161.9 52l-.8 1.1M161.9 57.4h.4M162.1 57.3v.7l.2 .2"/>
<path d="M162.3 52h.4M162.3 53.1h.4M162.5 52v1.1M162.9 42.2h.3l.2 .2v.6h-.5l-.2-.2 .2-.2h.5M162.9 44.7h.3l.2 .2v.6h-.5l-.2-.2 .2-.2h.5M162.9 47.3h.3l.2 .2v.6h-.5l-.2-.2 .2-.2h.5M163 52.2l.2-.2h.4l.2 .2v.2l-.8 .7h.8M163 49.4l-.7 1.2M163 54.5l-.7 1.2M163.4 55.7h.4M163.4 54.5h.4M163.4 50.6h.4"/>
<path d="M163.4 49.4h.4M163.4 57.1l-.7 1.1M163.6 49.4v1.2M163.6 54.5v1.2M163.8 43h.4M163.8 45.5h.4M163.8 40.4h.4M163.8 41.8h.2v1.2M163.8 44.4h.2v1.1M163.8 48.1h.4M163.8 46.9h.2v1.2M163.8 58.2h.4"/>
<path d="M163.8 57.1h.4M164 57.1v1.1M164.2 54.7l.2-.2h.4l.2 .2v.2l-.8 .8h.8M164.2 49.6l.2-.2h.4l.2 .2v.2l-.8 .8h.8M164.6 42.4l.2-.2h.4l.2 .2v.4l-.2 .2h-.4l-.2-.2zM164.6 44.9l.2-.2h.4l.2 .2v.4l-.2 .2h-.4l-.2-.2zM164.6 57.3l.2-.2h.4l.2 .2v.1l-.8 .8h.8M164.8 47.3h.4l.2 .2v.4l-.2 .2h-.4l-.2-.2v-.4zM165 52.2l-.2-.2h-.4l-.2 .2 .2 .4h.4l.2 .1-.2 .4h-.4l-.2-.1M166.2 54.7l-.2-.2h-.4l-.2 .2 .2 .4h.4l.2 .2-.2 .4h-.4l-.2-.2M166.2 49.6l-.2-.2h-.4l-.2 .2 .2 .4h.4l.2 .2-.2 .4h-.4l-.2-.2M166.6 43h-.6l-.2-.2v-.4l.2-.2h.6v1l-.4 .2"/>
<path d="M166.6 45.5h-.6l-.2-.2v-.4l.2-.2h.6v1l-.4 .2M166.6 40.4h-.6l-.2-.1v-.4l.2-.2h.6v.9l-.4 .2M166.6 48.1h-.6l-.2-.2v-.4l.2-.2h.6v1l-.4 .2M166.6 57.3l-.3-.2h-.3l-.2 .3 .2 .2h.3l.3 .4-.3 .2h-.3l-.2-.2M167.3 52.2l-.2-.2h-.3l-.2 .2v.8l.2 .1h.3l.2-.1M167.7 52v1.1h.8M167.7 54.5h.6l.2 .2v.8l-.2 .2h-.6zM167.7 49.4v1.2l.4-.4 .4 .4v-1.2M168.1 43h.4M168.1 45.5h.4M168.1 40.4h.4M168.1 41.8h.4"/>
<path d="M168.1 44.4h.4M168.1 48.1h.4M168.1 46.9h.4M168.1 57.1h.6l.2 .2v.7l-.2 .2h-.6zM168.3 41.8v1.2M168.3 44.4v1.1M168.3 46.9v1.2M168.9 48.1v-.8h.6l.2 .2v.6M168.9 54.7l.2-.2h.4l.2 .2v.8l-.2 .2h-.4l-.2-.2zM168.9 40.4v-.7h.6l.2 .2v.5M168.9 43v-.8h.6l.2 .2v.6M168.9 45.5v-.8h.6l.2 .2v.6"/>
<path d="M168.9 52v1.1M169.1 52.6l.6 .5M169.3 58.2h.4M169.3 57.1h.4M169.5 57.1v1.1M169.7 49.6l-.2-.2h-.4l-.2 .4 .2 .2h.4l.2 .4-.2 .2h-.4l-.2-.2M169.7 52l-.8 .7M171.3 40.5h2.5M171.3 58.3h2.5M171.3 55.7h2.5M171.3 43h2.5M171.3 45.6h2.5"/>
<path d="M171.3 48.1h2.5M171.3 50.7h2.5M171.3 53.2h2.5M125.6 78.6h2.5M129.4 78.1h.6l.2-.1v-.4l-.2-.2h-.6v1.1M130.6 77.4v1.1l.4-.4 .4 .4v-1.1M130.6 79.9v1.2l.4-.4 .4 .4v-1.2M131.8 78.5v-1.1l.4 .4 .3-.4v1.1M134.3 77.4h.4l.2 .2v.7l-.2 .2h-.4l-.2-.2v-.7zM134.3 79.9h.4l.2 .2v.8l-.2 .2h-.4l-.2-.2v-.8zM135.3 77.8v.5l.2 .2h.6v-.7M136.4 77.8h.4"/>
<path d="M136.6 77.6v.7l.2 .2M143.3 73.5h-10.1v2.6M151 73.5h10.1v2.6M156.4 79.9h.4M156.6 79.9v1.2M157.4 79.9h.4l.2 .2v.8l-.2 .2h-.4l-.2-.2v-.8zM158.7 79.9l-.4 .4v.4l.4 .4M159.1 79.7v.8M159.5 79.9l.4 .4v.4l-.4 .4M161.1 79.9l-.8 1.2M162.3 77.6l-.2-.2h-.4l-.2 .2v.7l.2 .2h.4l.2-.2v-.3h-.4M162.6 79.9v1.2l.4-.4 .4 .4v-1.2"/>
<path d="M163.4 77.4v1.1l-.8-1.1v1.1M163.8 77.4h.6l.2 .2v.7l-.2 .2h-.6zM166.2 78.6h2.5M221.8 78.3v2.6M43 88.8h14v12.7M43 91.3h5.1v7.6h-17.5M43 86.2h5.1M125.6 88.8h2.5M125.6 98.9h2.5M125.6 86.2h2.5M125.6 91.3h2.5M125.6 96.4h2.5"/>
<path d="M125.6 93.8h2.5M125.6 83.7h2.5M125.6 81.1h2.5M129.4 80.7h.6l.2-.2v-.4l-.2-.2h-.6v1.2M129.4 83.2h.6l.2-.2v-.4l-.2-.2h-.6v1.2M129.4 85.8h.6l.2-.2v-.4l-.2-.2h-.6v1.2M129.4 87.5h.8M129.4 90.1h.8M129.8 87.5v1.2M129.8 90.1v1.1M130.2 92.8l-.2-.2h-.4l-.2 .2v.8l.2 .2h.4l.2-.2v-.4h-.4M130.2 95.3l-.2-.2h-.4l-.2 .2v.8l.2 .2h.4l.2-.2v-.4h-.4"/>
<path d="M130.2 97.9l-.2-.2h-.4l-.2 .2v.8l.2 .1h.4l.2-.1v-.4h-.4M130.6 88.7h.4M130.6 87.9h.2v.8M130.6 91.2h.4M130.6 93.4h.6l.2-.2v-.4l-.2-.2h-.6v1.2M130.6 95.9h.6l.2-.2v-.4l-.2-.2h-.6v1.2M130.6 98.5h.6l.2-.2v-.4l-.2-.2h-.6v1.1M130.6 82.4v1.2l.4-.4 .4 .4v-1.2M130.6 85v1.2l.4-.4 .4 .4v-1.2M130.6 90.5h.2v.7M130.8 87.3v.2M130.8 89.9v.2"/>
<path d="M131.8 81.1v-1.2l.4 .4 .3-.4v1.2M131.8 83.6v-1.2l.4 .4 .3-.4v1.2M131.8 86.2v-1.2l.4 .4 .3-.4v1.2M131.8 88.1l-.4-.2v.8M131.8 92.6h.4M131.8 93.8h.4M131.8 95.1h.4M131.8 96.3h.4M131.8 97.7h.4M131.8 98.8h.4M131.8 90.7l-.4-.2v.7M131.8 88.1v.6"/>
<path d="M131.8 90.7v.5M131.8 88.1l.2-.2 .2 .2v.6M131.8 90.7l.2-.2 .2 .2v.5M132 92.6v1.2M132 95.1v1.2M132 97.7v1.1M132.5 88.3h.8l-.2-.4h-.4l-.2 .2v.4l.2 .2h.4M132.5 90.8h.8l-.2-.3h-.4l-.2 .2v.3l.2 .2h.4M132.7 92.6h.4l.2 .2v.8l-.2 .2h-.4l-.2-.2v-.8zM132.7 95.1h.4l.2 .2v.8l-.2 .2h-.4l-.2-.2v-.8zM132.7 97.7h.4l.2 .2v.8l-.2 .1h-.4l-.2-.1v-.8zM133.7 87.9v.8"/>
<path d="M133.7 90.5v.7M134.1 92.6l-.4 .4v.4l.4 .4M134.1 95.1l-.4 .4v.4l.4 .4M134.1 97.7l-.4 .4v.4l.4 .3M134.3 82.4h.4l.2 .2v.8l-.2 .2h-.4l-.2-.2v-.8zM134.3 85h.4l.2 .2v.8l-.2 .2h-.4l-.2-.2v-.8zM134.3 87.9h-.2l-.4 .4M134.3 90.5h-.2l-.4 .3M134.5 92.4v.8M134.5 93.6v.2M134.5 95v.7M134.5 96.1v.2"/>
<path d="M134.5 97.5v.8M134.5 98.7v.1M134.9 92.6l.4 .4v.4l-.4 .4M134.9 95.1l.4 .4v.4l-.4 .4M134.9 97.7l.4 .4v.4l-.4 .3M135.3 80.3v.6l.2 .2h.6v-.8M135.3 82.8v.6l.2 .2h.6v-.8M135.3 85.4v.6l.2 .2h.6v-.8M136.4 80.3h.4M136.4 82.8h.4M136.4 85.4h.4M136.6 87.7l-.2-.2h-.3l-.3 .2v.8l.3 .2h.3l.2-.2"/>
<path d="M136.6 90.3l-.2-.2h-.3l-.3 .2v.7l.3 .2h.3l.2-.2M136.6 80.1v.8l.2 .2M136.6 82.6v.8l.2 .2M136.6 85.2v.8l.2 .2M137.2 87.9h.4l.2 .2v.6h-.6l-.2-.2 .2-.2h.6M137.2 90.5h.4l.2 .2v.5h-.6l-.2-.2 .2-.2h.6M138.2 88.7h.6l.2-.2v-.4l-.2-.2h-.6v1.2M138.2 91.2h.6l.2-.2v-.3l-.2-.2h-.6v1.1M139.4 87.9h.4M139.4 90.5h.4M139.6 87.7v.8l.2 .2M139.6 90.3v.7l.2 .2"/>
<path d="M140.1 87.9v.6l.2 .2h.6v-.8M140.1 90.5v.5l.2 .2h.6v-.7M141.3 87.9v.8M141.3 90.5v.7M141.9 87.9h-.2l-.4 .4M141.9 90.5h-.2l-.4 .3M142.3 88.3h.8l-.2-.4h-.4l-.2 .2v.4l.2 .2h.4M142.3 90.8h.8l-.2-.3h-.4l-.2 .2v.3l.2 .2h.4M151.5 97.9l-.2-.2h-.4l-.2 .2v.8l.2 .1h.4l.2-.1v-.4h-.4M151.7 82.6l-.2-.2h-.3l-.2 .2v.8l.2 .2h.3l.2-.2v-.4h-.4M151.7 95.3l-.2-.2h-.3l-.2 .2v.8l.2 .2h.3l.2-.2v-.4h-.4M151.9 98.5h.5l.3-.2v-.4l-.3-.2h-.5v1.1"/>
<path d="M152.1 83.2h.6l.2-.2v-.4l-.2-.2h-.6v1.2M152.1 95.9h.6l.2-.2v-.4l-.2-.2h-.6v1.2M153 97.7h.4M153 98.8h.4M153.2 97.7v1.1M153.3 82.4h.4M153.3 83.6h.4M153.3 95.1h.4M153.3 96.3h.4M153.5 82.4v1.2M153.5 95.1v1.2M154 97.7h.4l.2 .2v.8l-.2 .1h-.4l-.2-.1v-.8z"/>
<path d="M154.3 82.4h.3l.3 .2v.8l-.3 .2h-.3l-.2-.2v-.8zM154.3 95.1h.3l.3 .2v.8l-.3 .2h-.3l-.2-.2v-.8zM154.9 80.1l-.3-.2h-.3l-.2 .2v.8l.2 .2h.3l.3-.2v-.4h-.4M155.2 80.7h.6l.2-.2v-.4l-.2-.2h-.6v1.2M155.4 97.7l-.4 .4v.4l.4 .3M155.6 82.4l-.4 .4v.4l.4 .4M155.6 95.1l-.4 .4v.4l.4 .4M155.8 97.5v.8M155.8 98.7v.1M156 82.3v.7M156 83.4v.2M156 95v.7"/>
<path d="M156 96.1v.2M156.1 97.7l.4 .4v.4l-.4 .3M156.4 81.1h.4M156.4 82.4l.4 .4v.4l-.4 .4M156.4 95.1l.4 .4v.4l-.4 .4M157.2 90.3l-.2-.2h-.4l-.2 .2 .2 .4h.4l.2 .1-.2 .4h-.4l-.2-.2M157.2 92.8l-.2-.2h-.4l-.2 .2 .2 .4h.4l.2 .2-.2 .4h-.4l-.2-.2M157.6 90.8h.6l.1-.1v-.4l-.1-.2h-.6v1.1M157.6 93.4h.6l.1-.2v-.4l-.1-.2h-.6v1.2M157.7 97.7l-.8 1.1M158 85.2l-.2-.2h-.4l-.2 .2v.8l.2 .2h.4l.2-.2v-.4h-.4M158 82.4l-.8 1.2"/>
<path d="M158 95.1l-.8 1.2M158.3 85.8h.6l.2-.2v-.4l-.2-.2h-.6v1.2M158.7 90.1h.4M158.7 91.2h.4M158.7 92.6h.4M158.7 93.8h.4M158.9 97.9l-.2-.2h-.4l-.2 .2 .2 .4h.4l.2 .2-.2 .3h-.4l-.2-.1M158.9 90.1v1.1M158.9 92.6v1.2M159.1 82.6l-.2-.2h-.3l-.3 .2 .3 .4h.3l.2 .2-.2 .4h-.3l-.3-.2M159.1 95.3l-.2-.2h-.3l-.3 .2 .3 .4h.3l.2 .2-.2 .4h-.3l-.3-.2M159.1 80.9v.2"/>
<path d="M159.3 98.5h.6l.1-.2v-.4l-.1-.2h-.6v1.1M159.5 83.2h.6l.2-.2v-.4l-.2-.2h-.6v1.2M159.5 88.3h.6l.2-.2v-.4l-.2-.2h-.6v1.2M159.5 95.9h.6l.2-.2v-.4l-.2-.2h-.6v1.2M159.5 85h.4M159.5 86.2h.4M159.7 85v1.2M159.9 88.3l.4 .4M160.3 85.2l.2-.2h.4l.2 .2v.8l-.2 .2h-.4l-.2-.2zM160.4 97.7h.4M160.4 98.8h.4M160.6 97.7v1.1"/>
<path d="M160.7 88.3h.8l-.2-.4h-.4l-.2 .2v.4l.2 .2h.4M160.7 91.2v-1.1l.4 .4 .4-.4v1.1M160.7 93.8v-1.2l.4 .4 .4-.4v1.2M160.7 82.4h.4M160.7 83.6h.4M160.7 95.1h.4M160.7 96.3h.4M160.9 82.4v1.2M160.9 95.1v1.2M161.5 80.7h.6l.2-.2v-.4l-.2-.2h-.6v1.2M161.9 90.3l.2-.2h.4l.1 .2v.7l-.1 .2h-.4l-.2-.2zM161.9 92.6h.4"/>
<path d="M161.9 93.8h.4M162.1 92.6v1.2M162.3 85l-.8 1.2M162.6 87.9h-.5l-.2 .2 .2 .2h.4l.1 .2-.1 .2h-.6M163 88.3h.8l-.2-.4h-.4l-.2 .2v.4l.2 .2h.4M163.2 97.9l-.2-.2h-.4l-.2 .2v.8l.2 .1h.4l.2-.1M163.4 82.6l-.2-.2h-.4l-.2 .2v.8l.2 .2h.4l.2-.2M163.4 85v1.2l-.8-1.2v1.2M163.4 92.8l-.2-.2h-.4l-.2 .4 .2 .2h.4l.2 .4-.2 .2h-.4l-.2-.2M163.4 95.3l-.2-.2h-.4l-.2 .2v.8l.2 .2h.4l.2-.2M163.8 81.1v-1.2l.4 .4 .4-.4v1.2M163.8 90.3l-.2-.2h-.4l-.2 .2 .2 .4h.4l.2 .1-.2 .4h-.4l-.2-.2"/>
<path d="M164 92.6h.4l.2 .2v.8l-.2 .2h-.4l-.2-.2v-.8zM164.2 87.9h.4M164.2 90.1h.4M164.2 91.2h.4M164.3 97.9l-.2-.2h-.4l-.1 .4 .1 .2h.4l.2 .4-.2 .1h-.4l-.1-.1M164.4 87.7v.8l.2 .2M164.4 90.1v1.1M164.6 82.6l-.2-.2h-.4l-.2 .2 .2 .4h.4l.2 .2-.2 .4h-.4l-.2-.2M164.6 85.2l-.2-.2h-.4l-.2 .2v.8l.2 .2h.4l.2-.2M164.6 95.3l-.2-.2h-.4l-.2 .4 .2 .2h.4l.2 .4-.2 .2h-.4l-.2-.2M166.2 88.8h2.5M166.2 98.9h2.5"/>
<path d="M166.2 86.2h2.5M166.2 91.3h2.5M166.2 96.4h2.5M166.2 93.8h2.5M166.2 83.7h2.5M166.2 81.1h2.5M50 101.5h14v7.6h-14zM125.6 101.5h2.5M130.2 100.4l-.2-.2h-.4l-.2 .2v.8l.2 .2h.4l.2-.2v-.4h-.4M130.6 101h.6l.2-.2v-.4l-.2-.2h-.6v1.2M131.8 100.2h.4M131.8 101.4h.4"/>
<path d="M132 100.2v1.2M132.7 100.2h.4l.2 .2v.8l-.2 .2h-.4l-.2-.2v-.8zM134.1 100.2l-.4 .4v.4l.4 .4M134.5 100v.8M134.5 101.2v.2M134.9 100.2l.4 .4v.4l-.4 .4M159.3 100.4l-.2-.2h-.4l-.2 .2v.8l.2 .2h.4l.2-.2v-.4h-.4M159.7 101h.6l.1-.2v-.4l-.1-.2h-.6v1.2M160.8 100.2h.4M160.8 101.4h.4M161 100.2v1.2M161.6 100.4l.2-.2h.4l.2 .2v.8l-.2 .2h-.4l-.2-.2z"/>
<path d="M163.2 100.2l-.4 .4v.4l.4 .4M163.6 100v.8M163.6 101.2v.2M164 100.2l.3 .4v.4l-.3 .4M166.2 101.5h2.5M37.3 138.9h22.9v25.4h-22.9zM22.1 144h15.2M22.1 146.5h15.2M22.1 149.1h15.2M22.1 151.6h15.2M22.1 156.7h15.2M22.1 159.2h15.2"/>
<path d="M70.3 146.5h15.3M70.3 149.1h15.3M70.3 151.6h15.3M70.3 156.7h15.3M85.6 141.4h25.4v22.9h-25.4zM98.3 141.4v22.9M116 146.5h15.3M116 149.1h15.3M116 151.6h15.3M116 156.7h15.3M131.3 141.4h27.9v22.9h-27.9zM144 141.4v22.9"/>
<path d="M164.3 146.5h15.2M164.3 149.1h15.2M164.3 151.6h15.2M164.3 156.7h15.2M164.3 159.2h15.2M179.5 141.4h22.9v22.9h-22.9zM207.5 146.5h15.2M207.5 149.1h15.2M207.5 151.6h15.2M207.5 159.2h15.2M222.7 141.4h22.9v22.9h-22.9z"/>
</g>
<path d="M38 83.7h6.3v10.1h-6.3z" fill="none" stroke="#800000" stroke-width=".42"/>
<path d="M41.8 91.3h1.2M41.8 88.8h1.2M41.8 86.2h1.2" fill="none" stroke="#800000" stroke-width=".61"/>
<path d="M125.6 32.9h20.3v27.9h-20.3zM148.4 32.9h22.9v27.9h-22.9zM211.9 29.7l1.3-1.9 1.3 1.9M221.4 32.9h3.9M128.1 76.1h17.8v27.9h-17.8zM148.4 76.1h17.8v27.9h-17.8zM219.9 80.9h3.8" fill="none" stroke="#800000" stroke-width=".25"/>
<g fill="none" stroke="#008000" stroke-width=".2">
<path d="M90 38h33M110.3 35.4h12.7M213.2 30.3v5.1h-39.4M223.4 30.3h-5.1v7.7h-44.5M66.1 55.7h56.9M66.1 58.3h55.7M90 40.5h33M90 43h33M90 48.1h33M90 50.7h33M90 53.2h33M90 45.6h33"/>
<path d="M173.8 40.5h33M173.8 43h33M173.8 48.1h33M173.8 50.7h33M173.8 53.2h33M173.8 55.7h33M173.8 58.3h33M173.8 45.6h33M88.7 78.6h36.9M221.8 78.3l-53.1 .3M46.8 86.2h78.8M88.7 88.8h36.9"/>
<path d="M88.7 83.7h36.9M88.7 91.3h36.9M88.7 93.8h36.9M88.7 96.4h36.9M88.7 98.9h36.9M88.7 81.1h36.9M168.7 86.2h35.6M168.7 88.8h35.6M168.7 83.7h35.6M168.7 91.3h35.6M168.7 93.8h35.6M168.7 96.4h35.6"/>
<path d="M168.7 98.9h35.6M168.7 81.1h35.6M88.7 101.5h36.9M168.7 101.5h35.6"/>
</g>
<g fill="#008000" stroke="#008000" stroke-width=".2">
<circle cx="68" cy="55.7" r=".51"/>
<circle cx="66.1" cy="58.3" r=".51"/>
</g>
<g font-size="3.6" fill="#903">
<text x="128.1" y="21.5">Arduino NANO Pin Names</text>
<text x="144.6" y="30.3">J14</text>
<text x="133.2" y="67.2">BoosterPack Headers</text>
<text x="144.6" y="73.5">J19</text>
<text x="131.9" y="111.6">BoosterPack Headers</text>
<text x="124.9" y="130">SPI INTERFACE DEVICES</text>
<text x="45.6" y="137.6">NANO</text>
<text x="94.5" y="140.2">NANO</text>
<text x="140.2" y="140.2">NANO</text>
<text x="185.9" y="140.2">NANO</text>
<text x="229.1" y="140.2">NANO</text>
</g>
<g font-size="2.7" fill="#903">
<text x="39.4" y="30">SSD1306</text>
<text x="42" y="25.9">OLED</text>
<text x="42" y="45.6">DAC</text>
<text x="39.4" y="49.6">MCP4725</text>
<text x="51.5" y="106">SPEAKER</text>
<text x="46.2" y="149.1">H-BRIDGE</text>
<text x="145.2" y="149.1">LCD 2X16</text>
<text x="102.1" y="151.6">7-SEG.</text>
<text x="191" y="151.6">TFT</text>
<text x="231.6" y="155.4">MICRO SD</text>
</g>
<g font-size="2.5" fill="#505050">
<text x="210.6" y="32.9" transform="rotate(-90 210.6 32.9)">+5V</text>
<text x="220.8" y="35.4">GND</text>
<text x="219.3" y="83.4">GND</text>
</g>
<g font-size="2.1" fill="#903">
<text x="51.2" y="33.5">SDA</text>
<text x="51.5" y="31">SCL</text>
<text x="83.7" y="40.5">LED0</text>
<text x="106.3" y="40.2">D2</text>
<text x="188.8" y="40.2">A6</text>
<text x="209.4" y="40.5">SW5</text>
<text x="83.7" y="43">LED1</text>
<text x="106.3" y="42.8">D3</text>
<text x="106.3" y="47.9">A2</text>
<text x="188.8" y="42.8">A7</text>
<text x="209.4" y="43">SW4</text>
<text x="209.4" y="45.6">SW3</text>
<text x="74.1" y="48.1">TEMP. SENSOR</text>
<text x="80.2" y="53.2">LCD DB7</text>
<text x="83.7" y="50.7">SCLK</text>
<text x="106.3" y="50.4">D13</text>
<text x="188.8" y="50.4">A0</text>
<text x="188.8" y="52.9">A1</text>
<text x="209.4" y="48.1">SW2</text>
<text x="209.4" y="50.7">LIGHT SENSOR</text>
<text x="209.4" y="53.2">POTENTIOMETER</text>
<text x="36.9" y="55.7">DAC OUT</text>
<text x="51.2" y="58.3">SDA</text>
<text x="51.5" y="55.7">SCL</text>
<text x="83" y="55.7">SCL1</text>
<text x="83" y="58.3">SDA1</text>
<text x="106.3" y="55.5">A5</text>
<text x="106.3" y="58">A4</text>
<text x="80.2" y="78.6">PWM1</text>
<text x="80.2" y="81.1">PWM2</text>
<text x="81.2" y="83.5">LED3</text>
<text x="106.3" y="78.3">D5</text>
<text x="106.3" y="80.9">D6</text>
<text x="106.3" y="83.4">D8</text>
<text x="188.8" y="80.9">D7</text>
<text x="188.8" y="83.4">D6</text>
<text x="206.8" y="81.1">LED2</text>
<text x="206.8" y="83.7">LCD_RS</text>
<text x="77.6" y="86">SPEAKER</text>
<text x="79.9" y="88.7">SD_CS</text>
<text x="106.3" y="86">D9</text>
<text x="106.3" y="88.5">D4</text>
<text x="77.4" y="93.8">7SEG_CS</text>
<text x="78.6" y="91.3">LCD_CS</text>
<text x="106.3" y="91">D10</text>
<text x="106.3" y="93.6">A3</text>
<text x="188.8" y="93.6">D12</text>
<text x="188.8" y="91">D11</text>
<text x="206.8" y="91.3">MOSI</text>
<text x="206.8" y="93.8">MISO</text>
<text x="78.6" y="96.4">TFT_CS</text>
<text x="106.3" y="96.1">D5</text>
<text x="206.8" y="96.4">LCD DB6</text>
<text x="206.8" y="98.9">LCD DB5</text>
<text x="206.8" y="101.4">LCD DB4</text>
<text x="27.5" y="143.7">D2</text>
<text x="38.6" y="144">AIN1</text>
<text x="27.5" y="146.3">D3</text>
<text x="27.5" y="148.8">D7</text>
<text x="38.6" y="146.5">AIN2</text>
<text x="38.6" y="149.1">BIN1</text>
<text x="74.5" y="146.3">D11</text>
<text x="74.5" y="148.8">D12</text>
<text x="86.8" y="146.5">MOSI</text>
<text x="86.8" y="149.1">MISO</text>
<text x="119.6" y="146.3">D11</text>
<text x="119.6" y="148.8">D12</text>
<text x="132.6" y="146.5">MOSI</text>
<text x="132.6" y="149.1">MISO</text>
<text x="171" y="146.3">D11</text>
<text x="171" y="148.8">D12</text>
<text x="180.8" y="146.5">MOSI</text>
<text x="180.8" y="149.1">MISO</text>
<text x="215.5" y="146.3">D11</text>
<text x="215.5" y="148.8">D12</text>
<text x="224" y="146.5">MOSI</text>
<text x="224" y="149.1">MISO</text>
<text x="27.5" y="151.3">D8</text>
<text x="38.6" y="151.6">BIN2</text>
<text x="46.2" y="154.1">TB6612FNG</text>
<text x="74.5" y="151.3">D13</text>
<text x="86.8" y="151.6">SCLK</text>
<text x="102.1" y="155.4">DISPLAY</text>
<text x="119.6" y="151.3">D13</text>
<text x="132.6" y="151.6">SCLK</text>
<text x="147.8" y="152.2">DISPLAY</text>
<text x="171" y="151.3">D13</text>
<text x="180.8" y="151.6">SCLK</text>
<text x="191" y="155.4">DISPLAY</text>
<text x="215.5" y="151.3">D13</text>
<text x="224" y="151.6">SCLK</text>
<text x="27.5" y="156.4">D5</text>
<text x="27.5" y="159">D6</text>
<text x="38.6" y="156.7">PWMA</text>
<text x="38.6" y="159.2">PWMB</text>
<text x="74.5" y="156.4">A3</text>
<text x="86.8" y="161.8">74HCT595</text>
<text x="86.8" y="156.7">CS</text>
<text x="119.6" y="156.4">D10</text>
<text x="132.6" y="161.8">74HCT595</text>
<text x="132.6" y="156.7">CS</text>
<text x="145.2" y="159.2">INTERFACE</text>
<text x="147.8" y="156.7">SERIAL</text>
<text x="171" y="159">D5</text>
<text x="171" y="156.4">D6</text>
<text x="180.8" y="159.2">CS</text>
<text x="180.8" y="156.7">D/C</text>
<text x="215.5" y="159">D4</text>
<text x="224" y="159.2">CS</text>
<text x="129.8" y="172.9">So the CS and D/C pins of the TFT display are shared with the PWM1 and PWM2 pins of the H-Bridge.</text>
<text x="129.8" y="169.8">Arduino NANO module lacks I/O pins for the trainer.</text>
<text x="129.8" y="176.1">You can only use either one any time, but not both at the same time.</text>
<text x="129.8" y="179.3">Do not plug in a TFT display when H-Bridge is used.</text>
<text x="129.8" y="182.5">Do not connect motors when TFT display is used.</text>
</g>
<g font-size="2.1">
<text x="45.4" y="85.9">1</text>
<text x="45.4" y="88.4">2</text>
<text x="45.4" y="90.9">3</text>
</g>
</svg>
